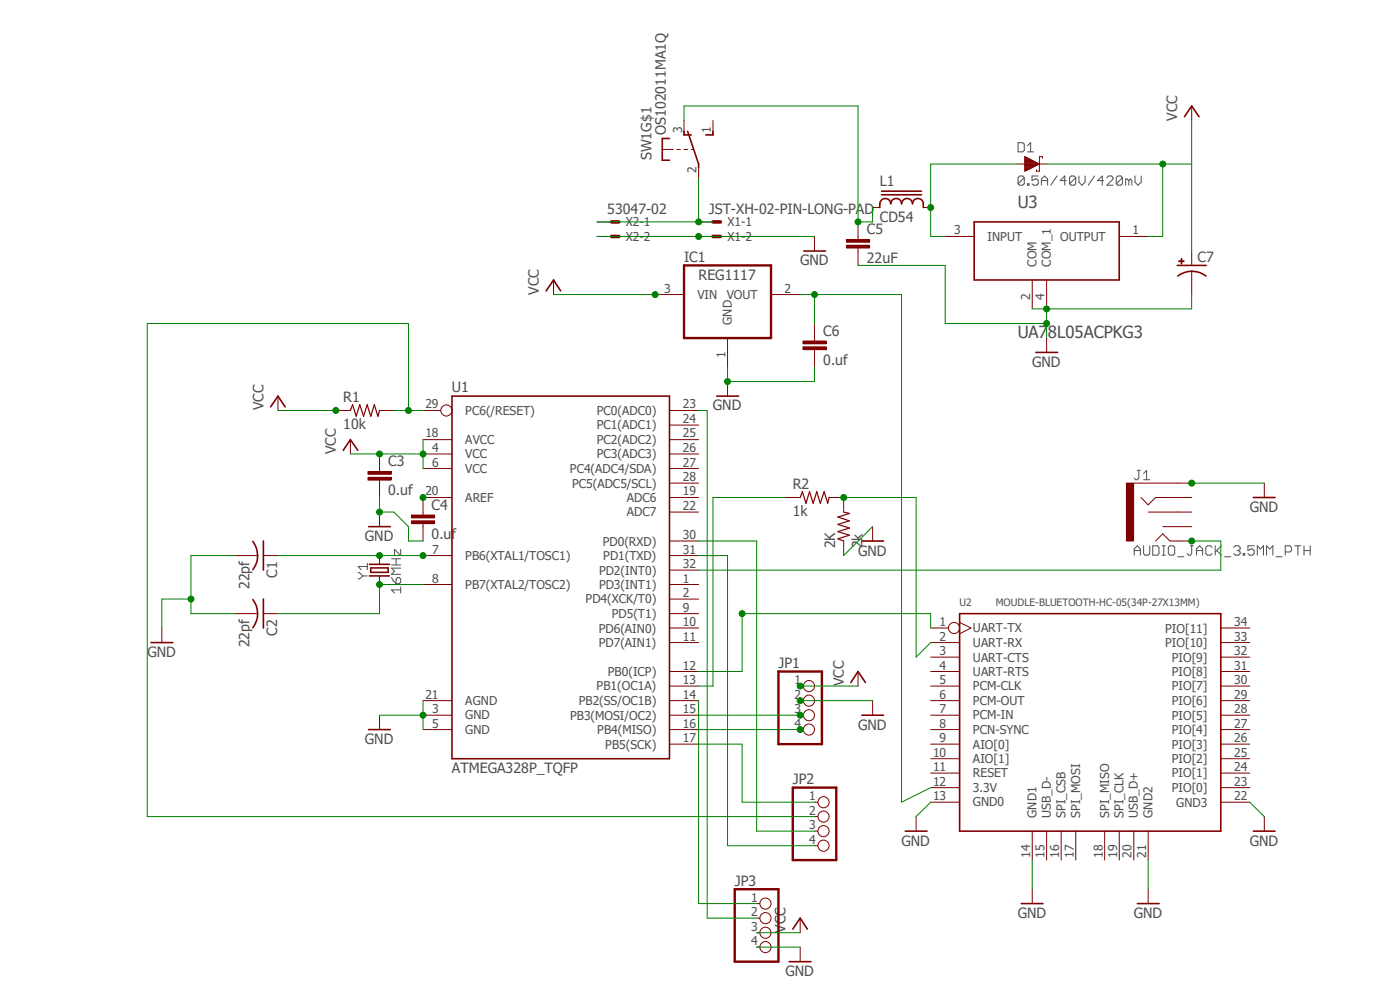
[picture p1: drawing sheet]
<svg xmlns="http://www.w3.org/2000/svg" width="297mm" height="210mm" viewBox="0 0 297 210" stroke-linecap="round" stroke-linejoin="round" font-family="sans-serif">
<path d="M30.5 5.8l248.8 202.1M279.3 5.8l-248.8 202.1" fill="none" stroke="#fff" stroke-width=".21"/>
<g fill="none" stroke="#505050" stroke-width=".21">
<path d="M216 30.3h1l.3 .3v1.3l-.3 .3h-1zM217.3 37.7l-.3-.4h-.7l-.3 .4v1.3M217.3 37.7v1.3l-.3 .3h-.7l-.3-.3M217.3 37.7l-1.3 1.3M218 39h.3v.3h-.3zM218 32.2h1.3M218 30.9l.7-.6v1.9M220.3 37.3h-1.4v1l.7-.3h.4l.3 .3v.7l-.3 .3h-.7l-.4-.3M220.9 39.3v-1.3l.7-.7 .6 .7v1.3M220.9 38.3h1.3M224.2 37.3l-1.3 2M226.2 38.3h-1.3l1-1v2"/>
<path d="M228.2 37.7l-.3-.4h-.7l-.3 .4v1.3M228.2 37.7v1.3l-.3 .3h-.7l-.3-.3M228.2 37.7l-1.3 1.3M228.9 37.3v1.4l.6 .6 .7-.6v-1.4M232.2 37.3l-1.3 2M234.1 38.3h-1.3l1-1v2M234.8 37.7l.4-.4h.6l.3 .4v.3l-1.3 1.3h1.3M238.1 37.7l-.3-.4h-.6l-.4 .4v1.3M238.1 37.7v1.3l-.3 .3h-.6l-.4-.3M238.1 37.7l-1.3 1.3M239.5 38.3l-.4-.3h-.3v1.3M239.5 38.3v1"/>
<path d="M239.5 38.3l.3-.3 .3 .3v1M240.8 37.3v1.4l.6 .6 .7-.6v-1.4M241.3 99.8h.6M241.6 99.8v1.6l-.3 .4h-.4l-.3-.4M77.9 119.5v1.4M83.1 119.8h1.9M83.1 118.5h1.9M84 118.5v1.3M85 116.5v1.4l-1.3-1.4v1.4M240.6 117.8v-1.3l.7-.7 .6 .7v1.3M240.6 116.8h1.3M242.6 115.8v1.6l.3 .4h.7l.3-.4v-1.6"/>
<path d="M242.6 101.8h1.3M242.6 100.5l.6-.7v2M244.6 115.8h1l.3 .3v1.3l-.3 .4h-1zM246.5 117.8h.7M246.5 115.8h.7M246.9 115.8v2M247.9 116.1l.3-.3h.7l.3 .3v1.3l-.3 .4h-.7l-.3-.4zM249.9 118.1h1.3M252.5 115.8h.7M252.8 115.8v1.6l-.3 .4h-.3l-.4-.4M253.8 116.8h1.3M253.8 117.8v-1.3l.7-.7 .6 .7v1.3"/>
<path d="M257.1 116.1l-.3-.3h-.6l-.4 .3v1.3l.4 .4h.6l.3-.4M257.8 115.8v2M258.1 116.8l1 1M259.1 115.8l-1.3 1.3M259.8 118.1h1.3M261.7 116.1l.4-.3h.7l.3 .3v.4l-.3 .3M262.4 116.8h.4M262.8 116.8l.3 .3v.3l-.3 .4h-.7l-.4-.4M263.7 117.4h.4v.4h-.4zM266.1 115.8h-1.3v1l.6-.3h.3l.4 .3v.6l-.4 .4h-.6l-.3-.4M266.7 117.8v-2l.7 .7 .7-.7v2M268.7 117.8v-2l.7 .7 .6-.7v2"/>
<path d="M270.7 118.1h1.3M272.7 117.1h.9l.4-.3v-.7l-.4-.3h-.9v2M274.7 115.8h1.3M275.3 115.8v2M276.6 116.8h1.4M276.6 115.8v2M278 115.8v2M76 121.5h.3l.7 .7M77 122.2l-.7 .6h-.3M77 122.2h.9M77.9 120.2h-1.9l.6 .7M83.1 122.5l.3 .6 .6 .7"/>
<path d="M84 122.9l.4-.4h.3l.3 .4v.6l-.3 .3h-.7zM85 125.1h-1.9l.6 .7M85 124.5v1.3M85 120.5h-1.9l.6 .7-.6 .6h1.9"/>
</g>
<path d="M142 29.4h-1.5v4.6h1.5M145.1 27.9v.7h1.5M145.9 27.9l2.3 6.9v.8M151.3 27.9v.7h-1.6M53.6 114.9a5 5 0 0 1 0 6M55.9 114.8v6.1M53.6 127.2a5 5 0 0 1 0 6M55.9 127.1v6.1M203.6 130.2h55.4v46.1h-55.4z" fill="none" stroke="#800000" stroke-width=".34"/>
<g fill="none" stroke="#800000" stroke-width=".21">
<path d="M140.5 31.7h2.3M143.6 31.7h.8M145.1 31.7h.8M145.1 25.6v3M146.6 31.7h.5M148.2 34.8v3M151.3 25.6v3M71.2 87.1h3.1M80.5 87.1h3.1M49.7 117.9h5M55.9 117.9h3.1M240.5 102.5h9.3"/>
<path d="M242.1 105.5l1.5 1.6 1.6-1.6h4.6M243.6 108.6h6.2M245.2 114.8l1.5-1.6 1.5 1.6h1.6M246.7 111.7h3.1M49.7 130.2h5M55.9 130.2h3.1M197.4 133.2h3.8M197.4 136.3h6.2M197.4 139.4h6.2M203.6 132l2.4 1.2-2.4 1.3M259 133.2h6.1M259 136.3h6.1"/>
<path d="M259 139.4h6.1M197.4 142.5h6.2M197.4 145.5h6.2M197.4 148.6h6.2M197.4 151.7h6.2M197.4 154.8h6.2M197.4 157.9h6.2M259 142.5h6.1M259 145.5h6.1M259 148.6h6.1M259 151.7h6.1M259 154.8h6.1"/>
<path d="M259 157.9h6.1M197.4 161h6.2M197.4 164h6.2M197.4 167.1h6.2M197.4 170.2h6.2M219 176.3v6.2M222 176.3v6.2M225.1 176.3v6.2M228.2 176.3v6.2M234.4 176.3v6.2M237.4 176.3v6.2M240.5 176.3v6.2"/>
<path d="M243.6 176.3v6.2M259 161h6.1M259 164h6.1M259 167.1h6.1M259 170.2h6.1"/>
<circle cx="202.4" cy="133.2" r="1.18"/>
</g>
<path d="M74.3 87.1l.5-1.2 .8 2.4 .7-2.4 .8 2.4 .8-2.4 .8 2.4 .7-2.4 .8 2.4 .3-1.2" fill="none" stroke="#800000" stroke-width=".25"/>
<path d="M239 102.5h1.5v12.3h-1.5z" fill-rule="evenodd" fill="#800000"/>
<g fill="none" stroke="#800000" stroke-width=".21">
<path d="M59 84v3.1M74.3 93.3v3M80.5 99.4v.6M89.7 96.3h6.2M89.7 99.4h6.2M89.7 93.3h6.2M89.7 87.1h3.8M142 96.3h6.2M142 99.4h6.2M142 93.3h6.2M142 90.2h6.2M142 87.1h6.2"/>
<path d="M80.5 101.9v.6M80.5 117.9v1.8M89.7 105.5h6.2M89.7 117.9h6.2M142 105.5h6.2M142 114.8h6.2M142 102.5h6.2M142 108.6h6.2M142 117.9h6.2M239 102.5h1.5v12.3h-1.5zM249.8 105.5h3M249.8 114.8h3"/>
<path d="M249.8 102.5h3M249.8 108.6h3M249.8 111.7h3M34.3 133.2v3.1M80.5 122.2v1.8M89.7 124h6.2M142 124h6.2M142 136.3h6.2M142 133.2h6.2M142 130.2h6.2M142 127.1h6.2M142 120.9h6.2"/>
<path d="M80.5 151.7v3.1M89.7 151.7h6.2M89.7 154.8h6.2M89.7 148.6h6.2M142 157.9h6.2M142 151.7h6.2M142 154.8h6.2M142 148.6h6.2M142 145.5h6.2M142 142.5h6.2"/>
<circle cx="94.7" cy="87.1" r="1.18"/>
</g>
<path d="M57.4 86.3l1.6-2.3 1.5 2.3M72.8 95.5l1.5-2.2 1.6 2.2M95.9 84h46.1v77h-46.1zM78.4 119.7h4.2M32 136.3h4.7M78.4 122.2h4.2M78.7 120.5h3.6v.9h-3.6zM78.2 154.8h4.6" fill="none" stroke="#800000" stroke-width=".34"/>
<path d="M78.1 101.3h4.9v.6h-4.9z" fill-rule="evenodd" fill="#800000"/>
<path d="M78.1 101.3h4.9v.6h-4.9z" fill="none" stroke="#800000" stroke-width=".21"/>
<path d="M78.1 100h4.9v.6h-4.9z" fill-rule="evenodd" fill="#800000"/>
<path d="M80.5 96.3v3.1M78.1 100h4.9v.6h-4.9zM80.5 102.5v3M80.5 108.6v3.1M89.7 108.6v.7M89.7 111.1v.6" fill="none" stroke="#800000" stroke-width=".21"/>
<path d="M78.2 111.7h4.6" fill="none" stroke="#800000" stroke-width=".34"/>
<path d="M87.3 110.5h4.9v.6h-4.9z" fill-rule="evenodd" fill="#800000"/>
<path d="M87.3 110.5h4.9v.6h-4.9z" fill="none" stroke="#800000" stroke-width=".21"/>
<path d="M87.3 109.3h4.9v.6h-4.9z" fill-rule="evenodd" fill="#800000"/>
<g fill="none" stroke="#800000" stroke-width=".21">
<path d="M215.9 34.8h1.5M217.4 33.3h.2M217.4 33.2l3.1 1.6M217.4 33.2v3.1l3.1-1.5M217.4 36.2h.3M217.4 36.1h.5M217.4 35.9h.7M217.4 35.9h1M217.4 35.7h1.3M217.4 35.6h1.5M217.4 35.5h1.7M217.4 35.3h2"/>
<path d="M217.4 35.2h2.2M217.4 35.1h2.4M217.4 35h2.7M217.4 34.9h2.9M217.4 34.8h3M217.4 34.6h2.8M217.4 34.5h2.6M217.4 34.4h2.3M217.4 34.2h2.1M217.4 34.2h1.8M217.4 34h1.6M217.4 33.9h1.3"/>
<path d="M217.4 33.8h1.1M217.4 33.7h.9M217.4 33.5h.6M217.4 33.4h.4M220.5 34.8h1.5M221.1 33.6v-.4h-.6v3.1h-.6v-.3M117.4 59.4v3.1M126.7 50.2h3.1M126.7 47.1h3.1M148.2 50.2h3.1M148.2 47.1h3.1M182 50.2v.6"/>
<path d="M182 52.6v.7M185.1 44h1.5M195.9 44h1.5M200.5 50.2h6.2M219 59.4v6.1M222 59.4v6.1M237.4 50.2h6.2M139 62.5h6.1M154.3 71.7v6.2M163.6 62.5h6.2M154.3 80.9v3.1M87.3 109.3h4.9v.6h-4.9z"/>
<path d="M89.7 105.5v3.1M89.7 111.7v3.1"/>
</g>
<path d="M129.8 50.2h1.5M129.8 47.1h1.5M151.3 50.2h1.5M151.3 47.1h1.5" fill="none" stroke="#800000" stroke-width=".76"/>
<path d="M145.1 56.3h18.5v15.4h-18.5z" fill="none" stroke="#800000" stroke-width=".51"/>
<path d="M186.6 44a1.46 1.46 0 0 1 1-1.9 1.15 1.15 0 0 1 1.4 1.1 1.14 1.14 0 0 1 1.1-1.1 1.14 1.14 0 0 1 1.2 1.1 1.17 1.17 0 0 1 1.1-1.1 1.17 1.17 0 0 1 1.2 1.1 1.14 1.14 0 0 1 1.1-1.1 1.14 1.14 0 0 1 1.2 1.1v.8M187 41.3h8.5M187 40.6h8.5M206.7 47.1h30.7v12.3h-30.7zM115.9 61.7l1.5-2.3 1.6 2.3M152.1 84h4.6" fill="none" stroke="#800000" stroke-width=".34"/>
<path d="M179.6 52h4.9v.6h-4.9z" fill-rule="evenodd" fill="#800000"/>
<path d="M179.6 52h4.9v.6h-4.9z" fill="none" stroke="#800000" stroke-width=".21"/>
<path d="M179.6 50.8h4.9v.6h-4.9z" fill-rule="evenodd" fill="#800000"/>
<g fill="none" stroke="#800000" stroke-width=".21">
<path d="M252.8 22.5v3.1M172.8 50.2v3.1M179.6 50.8h4.9v.6h-4.9zM182 47.1v3.1M182 53.3v3M172.8 71.7v.6M172.8 74.2v.6M222 71.7v3.1M166.7 105.5h3.1M175.9 105.5h3.1v3.1M179 114.8v3.1M185.1 111.7v3.1"/>
<path d="M182 142.5v3M185.1 148.6v3.1M194.4 173.2v3.1M268.2 173.2v3.1M219 188.6v3.1M243.6 188.6v3.1"/>
</g>
<path d="M251.3 24.8l1.5-2.3 1.6 2.3M170.5 53.3h4.6M219.8 74.8h4.6M182.8 114.8h4.7M180.5 144.8l1.5-2.3 1.6 2.3M182.8 151.7h4.7M192.1 176.3h4.6M265.9 176.3h4.6M216.7 191.7h4.6M241.3 191.7h4.6" fill="none" stroke="#800000" stroke-width=".34"/>
<path d="M169.8 105.5l.4-1.2 .8 2.5 .7-2.5 .8 2.5 .8-2.5 .7 2.5 .8-2.5 .8 2.5 .3-1.3M179 108.6l1.2 .3-2.4 .8 2.4 .8-2.4 .8 2.4 .7-2.4 .8 2.4 .7-2.4 .8 1.2 .5" fill="none" stroke="#800000" stroke-width=".25"/>
<path d="M170.3 73.6h5v.6h-5z" fill-rule="evenodd" fill="#800000"/>
<path d="M170.3 73.6h5v.6h-5z" fill="none" stroke="#800000" stroke-width=".21"/>
<path d="M170.3 72.3h5v.6h-5z" fill-rule="evenodd" fill="#800000"/>
<g fill="none" stroke="#800000" stroke-width=".21">
<path d="M252.8 57.5v1.9M170.3 72.3h5v.6h-5zM172.8 68.6v3.1M172.8 74.8v3.1M268.2 102.5v3M169.8 145.5h.6M169.8 148.6h.6M169.8 151.7h.6M169.8 154.8h.6M172.8 170.2h.7M172.8 173.2h.7M172.8 176.3h.7"/>
<path d="M172.8 179.4h.7"/>
<circle cx="171.6" cy="148.6" r="1.18"/>
<circle cx="171.6" cy="151.7" r="1.18"/>
<circle cx="171.6" cy="154.8" r="1.18"/>
<circle cx="171.6" cy="145.5" r="1.18"/>
<circle cx="174.7" cy="176.3" r="1.18"/>
<circle cx="174.7" cy="173.2" r="1.18"/>
<circle cx="174.7" cy="170.2" r="1.18"/>
<circle cx="174.7" cy="179.4" r="1.18"/>
</g>
<path d="M249.8 56.3h6.1M249.9 58.5a5 5 0 0 1 6 0M265.9 105.5h4.6" fill="none" stroke="#800000" stroke-width=".34"/>
<path d="M165.1 142.5h9.3v15.4h-9.3zM168.2 167.1h9.2v15.4h-9.2z" fill="none" stroke="#800000" stroke-width=".51"/>
<path d="M250.1 55.3h1.1v.2h-1.1z" fill-rule="evenodd" fill="#800000"/>
<path d="M250.1 55.3h1.1v.2h-1.1z" fill="none" stroke="#800000" stroke-width=".21"/>
<path d="M250.6 54.9h.1v1.1h-.1z" fill-rule="evenodd" fill="#800000"/>
<g fill="none" stroke="#800000" stroke-width=".21">
<path d="M250.6 54.9h.1v1.1h-.1zM252.8 53.3v3M252.8 59.4v3.1M160.5 191.7h.7M160.5 194.8h.7M160.5 197.9h.7M169.8 194.8v3.1M160.5 200.9h.7M169.8 200.9v3.1"/>
<circle cx="162.4" cy="191.7" r="1.18"/>
<circle cx="162.4" cy="197.9" r="1.18"/>
<circle cx="162.4" cy="194.8" r="1.18"/>
<circle cx="162.4" cy="200.9" r="1.18"/>
</g>
<path d="M155.9 188.6h9.2v15.4h-9.2z" fill="none" stroke="#800000" stroke-width=".51"/>
<path d="M168.2 197.1l1.6-2.3 1.5 2.3M167.4 204h4.6" fill="none" stroke="#800000" stroke-width=".34"/>
<path d="M89.7 124h-9.2v6.2h-21.5" fill="none" stroke="#008000" stroke-width=".21"/>
<circle cx="80.5" cy="124" r=".63" fill="#008000"/>
<g fill="none" stroke="#008000" stroke-width=".21">
<path d="M80.5 117.9h9.2"/>
<circle cx="80.5" cy="124" r=".63"/>
</g>
<circle cx="89.7" cy="117.9" r=".63" fill="#008000"/>
<g fill="none" stroke="#008000" stroke-width=".21">
<path d="M59 117.9h21.5"/>
<circle cx="89.7" cy="117.9" r=".63"/>
</g>
<circle cx="80.5" cy="117.9" r=".63" fill="#008000"/>
<g fill="none" stroke="#008000" stroke-width=".21">
<path d="M49.7 117.9h-9.2v12.3h9.2M40.5 127.1h-6.2v6.1"/>
<circle cx="80.5" cy="117.9" r=".63"/>
</g>
<circle cx="40.5" cy="127.1" r=".63" fill="#008000"/>
<g fill="none" stroke="#008000" stroke-width=".21">
<path d="M80.5 151.7h9.2M89.7 148.6v6.2"/>
<circle cx="40.5" cy="127.1" r=".63"/>
</g>
<circle cx="89.7" cy="151.7" r=".63" fill="#008000"/>
<g fill="none" stroke="#008000" stroke-width=".21">
<path d="M80.5 105.5v3.1h3.1l3.1 3.1v3.1h3"/>
<circle cx="89.7" cy="151.7" r=".63"/>
</g>
<circle cx="80.5" cy="108.6" r=".63" fill="#008000"/>
<g fill="none" stroke="#008000" stroke-width=".21">
<path d="M154.3 77.9v3h18.5v-3"/>
<circle cx="80.5" cy="108.6" r=".63"/>
</g>
<circle cx="154.4" cy="80.9" r=".63" fill="#008000"/>
<g fill="none" stroke="#008000" stroke-width=".21">
<path d="M169.8 148.6h15.3"/>
<circle cx="154.4" cy="80.9" r=".63"/>
</g>
<circle cx="169.8" cy="148.6" r=".63" fill="#008000"/>
<g fill="none" stroke="#008000" stroke-width=".21">
<path d="M182 56.3h18.5v12.3h21.5M219 65.5h33.8M222 65.5v6.2M197.4 170.2l-3 3M265.1 170.2l3.1 3M219 182.5v6.1M243.6 182.5v6.1"/>
<circle cx="169.8" cy="148.6" r=".63"/>
</g>
<circle cx="222" cy="68.6" r=".63" fill="#008000"/>
<circle cx="222" cy="68.6" r=".63" fill="none" stroke="#008000" stroke-width=".21"/>
<circle cx="222" cy="65.5" r=".63" fill="#008000"/>
<g fill="none" stroke="#008000" stroke-width=".21">
<path d="M126.7 50.2h46.1M252.8 62.5v3"/>
<circle cx="222" cy="65.5" r=".63"/>
</g>
<circle cx="148.2" cy="50.2" r=".63" fill="#008000"/>
<g fill="none" stroke="#008000" stroke-width=".21">
<path d="M185.1 111.7l-6.1 6.2M252.8 102.5h15.4"/>
<circle cx="148.2" cy="50.2" r=".63"/>
</g>
<circle cx="252.8" cy="102.5" r=".63" fill="#008000"/>
<g fill="none" stroke="#008000" stroke-width=".21">
<path d="M83.6 87.1h6.1M86.7 87.1v-18.5h-55.5v104.6h141.6M160.5 200.9h9.3"/>
<circle cx="252.8" cy="102.5" r=".63"/>
</g>
<circle cx="86.7" cy="87.1" r=".63" fill="#008000"/>
<g fill="none" stroke="#008000" stroke-width=".21">
<path d="M74.3 96.3h6.2M89.7 93.3v6.1"/>
<circle cx="86.7" cy="87.1" r=".63"/>
</g>
<circle cx="89.7" cy="96.3" r=".63" fill="#008000"/>
<g fill="none" stroke="#008000" stroke-width=".21">
<path d="M80.5 96.3h9.2"/>
<circle cx="89.7" cy="96.3" r=".63"/>
</g>
<circle cx="80.5" cy="96.3" r=".63" fill="#008000"/>
<g fill="none" stroke="#008000" stroke-width=".21">
<path d="M59 87.1h12.2"/>
<circle cx="80.5" cy="96.3" r=".63"/>
</g>
<circle cx="71.3" cy="87.1" r=".63" fill="#008000"/>
<g fill="none" stroke="#008000" stroke-width=".21">
<path d="M117.4 62.5h21.6"/>
<circle cx="71.3" cy="87.1" r=".63"/>
</g>
<circle cx="139" cy="62.5" r=".63" fill="#008000"/>
<g fill="none" stroke="#008000" stroke-width=".21">
<path d="M169.8 145.5h12.2"/>
<circle cx="139" cy="62.5" r=".63"/>
</g>
<circle cx="169.8" cy="145.5" r=".63" fill="#008000"/>
<g fill="none" stroke="#008000" stroke-width=".21">
<path d="M222 34.8h30.8M246.7 34.8v15.4h-3.1M252.8 25.6v27.7"/>
<circle cx="169.8" cy="145.5" r=".63"/>
</g>
<circle cx="246.7" cy="34.8" r=".63" fill="#008000"/>
<g fill="none" stroke="#008000" stroke-width=".21">
<path d="M169.8 62.5h21.5v107.7l6.1-3.1M172.8 62.5v6.1M160.5 197.9h9.3"/>
<circle cx="246.7" cy="34.8" r=".63"/>
</g>
<circle cx="172.8" cy="62.5" r=".63" fill="#008000"/>
<g fill="none" stroke="#008000" stroke-width=".21">
<path d="M148.2 154.8h21.6"/>
<circle cx="172.8" cy="62.5" r=".63"/>
</g>
<circle cx="169.8" cy="154.8" r=".63" fill="#008000"/>
<circle cx="169.8" cy="154.8" r=".63" fill="none" stroke="#008000" stroke-width=".21"/>
<circle cx="169.8" cy="151.7" r=".63" fill="#008000"/>
<g fill="none" stroke="#008000" stroke-width=".21">
<path d="M215.9 34.8h-18.5v15.4h3.1M148.2 117.9h6.1v61.5h18.5M148.2 114.8h12.3v61.5h12.3M148.2 151.7h21.6M148.2 157.9h9.2v12.3h15.4"/>
<circle cx="169.8" cy="151.7" r=".63"/>
</g>
<circle cx="197.4" cy="44" r=".63" fill="#008000"/>
<g fill="none" stroke="#008000" stroke-width=".21">
<path d="M145.1 22.5h36.9v24.6h3.1v-3.1"/>
<circle cx="197.4" cy="44" r=".63"/>
</g>
<circle cx="182" cy="47.1" r=".63" fill="#008000"/>
<g fill="none" stroke="#008000" stroke-width=".21">
<path d="M145.1 22.5v3.1M148.2 47.1h3.1"/>
<circle cx="182" cy="47.1" r=".63"/>
</g>
<circle cx="148.2" cy="47.1" r=".63" fill="#008000"/>
<g fill="none" stroke="#008000" stroke-width=".21">
<path d="M148.2 37.8v9.3h-21.5M179 105.5h15.4v33.9l3-3.1"/>
<circle cx="148.2" cy="47.1" r=".63"/>
</g>
<circle cx="179" cy="105.5" r=".63" fill="#008000"/>
<g fill="none" stroke="#008000" stroke-width=".21">
<path d="M252.8 114.8h6.2v6.1h-110.8"/>
<circle cx="179" cy="105.5" r=".63"/>
</g>
<circle cx="252.8" cy="114.8" r=".63" fill="#008000"/>
<circle cx="252.8" cy="114.8" r=".63" fill="none" stroke="#008000" stroke-width=".21"/>
<circle cx="89.7" cy="105.5" r=".63" fill="#008000"/>
<g fill="none" stroke="#008000" stroke-width=".21">
<path d="M148.2 87.1h1.8v107.7h10.5M166.7 105.5h-15.4v40h-3.1M197.4 133.2v-3h-40v12.3h-9.2"/>
<circle cx="89.7" cy="105.5" r=".63"/>
</g>
<circle cx="157.4" cy="130.2" r=".63" fill="#008000"/>
<g fill="none" stroke="#008000" stroke-width=".21">
<path d="M148.2 148.6v43.1h12.3"/>
<circle cx="157.4" cy="130.2" r=".63"/>
</g>
<g font-size="3.6" fill="#505050">
<text x="215.9" y="44">U3</text>
<text x="215.9" y="71.7">UA78L05ACPKG3</text>
</g>
<g font-size="3" fill="#505050">
<text x="141.3" y="28.6" transform="rotate(-90 141.3 28.6)">OS102011MA1Q</text>
<text x="249.8" y="25.6" transform="rotate(-90 249.8 25.6)">VCC</text>
<text x="138.2" y="34" transform="rotate(-90 138.2 34)">SW1G$1</text>
<text x="186.6" y="39.4">L1</text>
<text x="128.8" y="45.4">53047-02</text>
<text x="150.4" y="45.4">JST-XH-02-PIN-LONG-PAD</text>
<text x="186.6" y="47.1">CD54</text>
<text x="183.9" y="49.7">C5</text>
<text x="145.1" y="55.5">IC1</text>
<text x="148.2" y="59.4">REG1117</text>
<text x="169.8" y="56.3">GND</text>
<text x="183.9" y="55.9">22uF</text>
<text x="254" y="55.5">C7</text>
<text x="114.3" y="62.5" transform="rotate(-90 114.3 62.5)">VCC</text>
<text x="174.7" y="71.2">C6</text>
<text x="174.7" y="77.4">0.uf</text>
<text x="219" y="77.9">GND</text>
<text x="95.9" y="83.1">U1</text>
<text x="55.9" y="87.1" transform="rotate(-90 55.9 87.1)">VCC</text>
<text x="72.8" y="85.3">R1</text>
<text x="151.3" y="87.1">GND</text>
<text x="72.8" y="91.1">10k</text>
<text x="71.2" y="96.3" transform="rotate(-90 71.2 96.3)">VCC</text>
<text x="82.3" y="98.9">C3</text>
<text x="82.3" y="105.1">0.uf</text>
<text x="168.2" y="103.7">R2</text>
<text x="91.6" y="108.2">C4</text>
<text x="168.2" y="109.6">1k</text>
<text x="265.1" y="108.6">GND</text>
<text x="77.4" y="114.8">GND</text>
<text x="91.6" y="114.3">0.uf</text>
<text x="177.2" y="116.3" transform="rotate(-90 177.2 116.3)">2K</text>
<text x="182" y="117.9">GND</text>
<text x="183" y="116.3" transform="rotate(-90 183 116.3)">2k</text>
<text x="53" y="125" transform="rotate(-90 53 125)">22pf</text>
<text x="58.8" y="122.6" transform="rotate(-90 58.8 122.6)">C1</text>
<text x="53" y="137.3" transform="rotate(-90 53 137.3)">22pf</text>
<text x="58.8" y="134.9" transform="rotate(-90 58.8 134.9)">C2</text>
<text x="31.3" y="139.4">GND</text>
<text x="165.1" y="141.7">JP1</text>
<text x="179" y="145.5" transform="rotate(-90 179 145.5)">VCC</text>
<text x="182" y="154.8">GND</text>
<text x="77.4" y="157.9">GND</text>
<text x="95.9" y="164">ATMEGA328P_TQFP</text>
<text x="168.2" y="166.3">JP2</text>
<text x="191.3" y="179.4">GND</text>
<text x="265.1" y="179.4">GND</text>
<text x="155.9" y="187.9">JP3</text>
<text x="166.7" y="197.9" transform="rotate(-90 166.7 197.9)">VCC</text>
<text x="215.9" y="194.8">GND</text>
<text x="240.5" y="194.8">GND</text>
<text x="166.7" y="207.1">GND</text>
</g>
<g font-size="2.6" fill="#505050">
<text x="144.7" y="28.2" transform="rotate(-90 144.7 28.2)">3</text>
<text x="150.8" y="28.2" transform="rotate(-90 150.8 28.2)">1</text>
<text x="147.8" y="36.6" transform="rotate(-90 147.8 36.6)">2</text>
<text x="132.8" y="48">X2-1</text>
<text x="132.8" y="51.1">X2-2</text>
<text x="154.3" y="51.1">X1-2</text>
<text x="154.3" y="48">X1-1</text>
<text x="202.4" y="49.7">3</text>
<text x="209.5" y="51.1">INPUT</text>
<text x="224.9" y="51.1">OUTPUT</text>
<text x="240.3" y="49.7">1</text>
<text x="219.9" y="56.6" transform="rotate(-90 219.9 56.6)">COM</text>
<text x="223" y="56.6" transform="rotate(-90 223 56.6)">COM_1</text>
<text x="140.9" y="62.1">3</text>
<text x="148" y="63.4">VIN</text>
<text x="154.2" y="63.4">VOUT</text>
<text x="166.4" y="62.1">2</text>
<text x="218.6" y="63.6" transform="rotate(-90 218.6 63.6)">2</text>
<text x="221.6" y="63.6" transform="rotate(-90 221.6 63.6)">4</text>
<text x="155.3" y="68.9" transform="rotate(-90 155.3 68.9)">GND</text>
<text x="153.9" y="75.9" transform="rotate(-90 153.9 75.9)">1</text>
<text x="90.3" y="86.7">29</text>
<text x="98.7" y="88">PC6(/RESET)</text>
<text x="126.6" y="88">PC0(ADC0)</text>
<text x="144.9" y="89.7">24</text>
<text x="144.9" y="86.7">23</text>
<text x="90.3" y="92.8">18</text>
<text x="91.7" y="95.9">4</text>
<text x="98.7" y="94.1">AVCC</text>
<text x="126.6" y="94.2">PC2(ADC2)</text>
<text x="126.6" y="91.1">PC1(ADC1)</text>
<text x="144.9" y="95.9">26</text>
<text x="144.9" y="92.8">25</text>
<text x="91.7" y="99">6</text>
<text x="98.7" y="97.2">VCC</text>
<text x="98.7" y="100.3">VCC</text>
<text x="120.9" y="100.3">PC4(ADC4/SDA)</text>
<text x="126.6" y="97.2">PC3(ADC3)</text>
<text x="144.9" y="99">27</text>
<text x="90.3" y="105.1">20</text>
<text x="98.7" y="106.5">AREF</text>
<text x="121.4" y="103.4">PC5(ADC5/SCL)</text>
<text x="133" y="106.5">ADC6</text>
<text x="144.9" y="105.1">19</text>
<text x="144.9" y="102">28</text>
<text x="133" y="109.6">ADC7</text>
<text x="144.9" y="108.2">22</text>
<text x="91.7" y="117.4">7</text>
<text x="98.7" y="118.8">PB6(XTAL1/TOSC1)</text>
<text x="127.9" y="115.7">PD0(RXD)</text>
<text x="128" y="118.8">PD1(TXD)</text>
<text x="144.9" y="117.4">31</text>
<text x="144.9" y="114.3">30</text>
<text x="91.7" y="123.6">8</text>
<text x="98.7" y="124.9">PB7(XTAL2/TOSC2)</text>
<text x="127.1" y="125">PD3(INT1)</text>
<text x="127.1" y="121.9">PD2(INT0)</text>
<text x="144.9" y="123.6">1</text>
<text x="144.9" y="120.5">32</text>
<text x="124.2" y="128">PD4(XCK/T0)</text>
<text x="129.8" y="131.1">PD5(T1)</text>
<text x="144.9" y="129.8">9</text>
<text x="144.9" y="126.7">2</text>
<text x="127" y="137.2">PD7(AIN1)</text>
<text x="127" y="134.2">PD6(AIN0)</text>
<text x="144.9" y="135.9">11</text>
<text x="144.9" y="132.8">10</text>
<text x="199.3" y="132.8">1</text>
<text x="199.3" y="135.9">2</text>
<text x="206.4" y="134.2">UART-TX</text>
<text x="206.4" y="137.2">UART-RX</text>
<text x="247.2" y="137.2">PIO[10]</text>
<text x="247.2" y="134.2">PIO[11]</text>
<text x="261.8" y="135.9">33</text>
<text x="261.8" y="132.8">34</text>
<text x="128.9" y="143.4">PB0(ICP)</text>
<text x="144.9" y="142">12</text>
<text x="199.3" y="139">3</text>
<text x="199.3" y="142">4</text>
<text x="206.4" y="140.3">UART-CTS</text>
<text x="206.4" y="143.4">UART-RTS</text>
<text x="248.6" y="143.4">PIO[8]</text>
<text x="248.6" y="140.3">PIO[9]</text>
<text x="261.8" y="142">31</text>
<text x="261.8" y="139">32</text>
<text x="90.3" y="148.2">21</text>
<text x="98.7" y="149.6">AGND</text>
<text x="122.8" y="149.6">PB2(SS/OC1B)</text>
<text x="126.6" y="146.5">PB1(OC1A)</text>
<text x="144.9" y="148.2">14</text>
<text x="144.9" y="145.1">13</text>
<text x="168.6" y="145.1">1</text>
<text x="168.6" y="148.2">2</text>
<text x="199.3" y="145.1">5</text>
<text x="199.3" y="148.2">6</text>
<text x="206.4" y="146.5">PCM-CLK</text>
<text x="206.4" y="149.6">PCM-OUT</text>
<text x="248.6" y="149.6">PIO[6]</text>
<text x="248.6" y="146.5">PIO[7]</text>
<text x="261.8" y="148.2">29</text>
<text x="261.8" y="145.1">30</text>
<text x="91.7" y="151.3">3</text>
<text x="91.7" y="154.3">5</text>
<text x="98.7" y="152.6">GND</text>
<text x="98.7" y="155.7">GND</text>
<text x="120.9" y="152.7">PB3(MOSI/OC2)</text>
<text x="126.7" y="155.7">PB4(MISO)</text>
<text x="144.9" y="154.3">16</text>
<text x="144.9" y="151.3">15</text>
<text x="168.6" y="151.3">3</text>
<text x="168.6" y="154.3">4</text>
<text x="199.3" y="151.3">7</text>
<text x="199.3" y="154.3">8</text>
<text x="206.4" y="152.6">PCM-IN</text>
<text x="206.4" y="155.7">PCN-SYNC</text>
<text x="248.6" y="155.7">PIO[4]</text>
<text x="248.6" y="152.7">PIO[5]</text>
<text x="261.8" y="154.3">27</text>
<text x="261.8" y="151.3">28</text>
<text x="128.4" y="158.8">PB5(SCK)</text>
<text x="144.9" y="157.4">17</text>
<text x="197.9" y="160.5">10</text>
<text x="199.3" y="157.4">9</text>
<text x="206.4" y="158.8">AIO[0]</text>
<text x="206.4" y="161.8">AIO[1]</text>
<text x="248.6" y="161.9">PIO[2]</text>
<text x="248.6" y="158.8">PIO[3]</text>
<text x="261.8" y="160.5">25</text>
<text x="261.8" y="157.4">26</text>
<text x="197.9" y="163.6">11</text>
<text x="197.9" y="166.7">12</text>
<text x="206.4" y="164.9">RESET</text>
<text x="248.6" y="164.9">PIO[1]</text>
<text x="261.8" y="166.7">23</text>
<text x="261.8" y="163.6">24</text>
<text x="171.7" y="169.7">1</text>
<text x="171.7" y="172.8">2</text>
<text x="197.9" y="169.7">13</text>
<text x="206.4" y="168">3.3V</text>
<text x="206.4" y="171.1">GND0</text>
<text x="219.9" y="173.5" transform="rotate(-90 219.9 173.5)">GND1</text>
<text x="223" y="173.5" transform="rotate(-90 223 173.5)">USB_D-</text>
<text x="226.1" y="173.5" transform="rotate(-90 226.1 173.5)">SPI_CSB</text>
<text x="229.1" y="173.5" transform="rotate(-90 229.1 173.5)">SPI_MOSI</text>
<text x="235.3" y="173.5" transform="rotate(-90 235.3 173.5)">SPI_MISO</text>
<text x="238.4" y="173.5" transform="rotate(-90 238.4 173.5)">SPI_CLK</text>
<text x="241.4" y="173.5" transform="rotate(-90 241.4 173.5)">USB_D+</text>
<text x="244.5" y="173.5" transform="rotate(-90 244.5 173.5)">GND2</text>
<text x="248.6" y="168">PIO[0]</text>
<text x="249.6" y="171.1">GND3</text>
<text x="261.8" y="169.7">22</text>
<text x="171.7" y="175.9">3</text>
<text x="171.7" y="178.9">4</text>
<text x="218.6" y="181.9" transform="rotate(-90 218.6 181.9)">14</text>
<text x="221.6" y="181.9" transform="rotate(-90 221.6 181.9)">15</text>
<text x="224.7" y="181.9" transform="rotate(-90 224.7 181.9)">16</text>
<text x="227.8" y="181.9" transform="rotate(-90 227.8 181.9)">17</text>
<text x="233.9" y="181.9" transform="rotate(-90 233.9 181.9)">18</text>
<text x="237" y="181.9" transform="rotate(-90 237 181.9)">19</text>
<text x="240.1" y="181.9" transform="rotate(-90 240.1 181.9)">20</text>
<text x="243.2" y="181.9" transform="rotate(-90 243.2 181.9)">21</text>
<text x="159.3" y="191.3">1</text>
<text x="159.3" y="194.4">2</text>
<text x="159.3" y="197.4">3</text>
<text x="159.3" y="200.5">4</text>
</g>
<g font-size="2.2" fill="#505050">
<text x="203.6" y="128.6">U2</text>
<text x="211.3" y="128.6">MOUDLE-BLUETOOTH-HC-05(34P-27X13MM)</text>
</g>
</svg>
